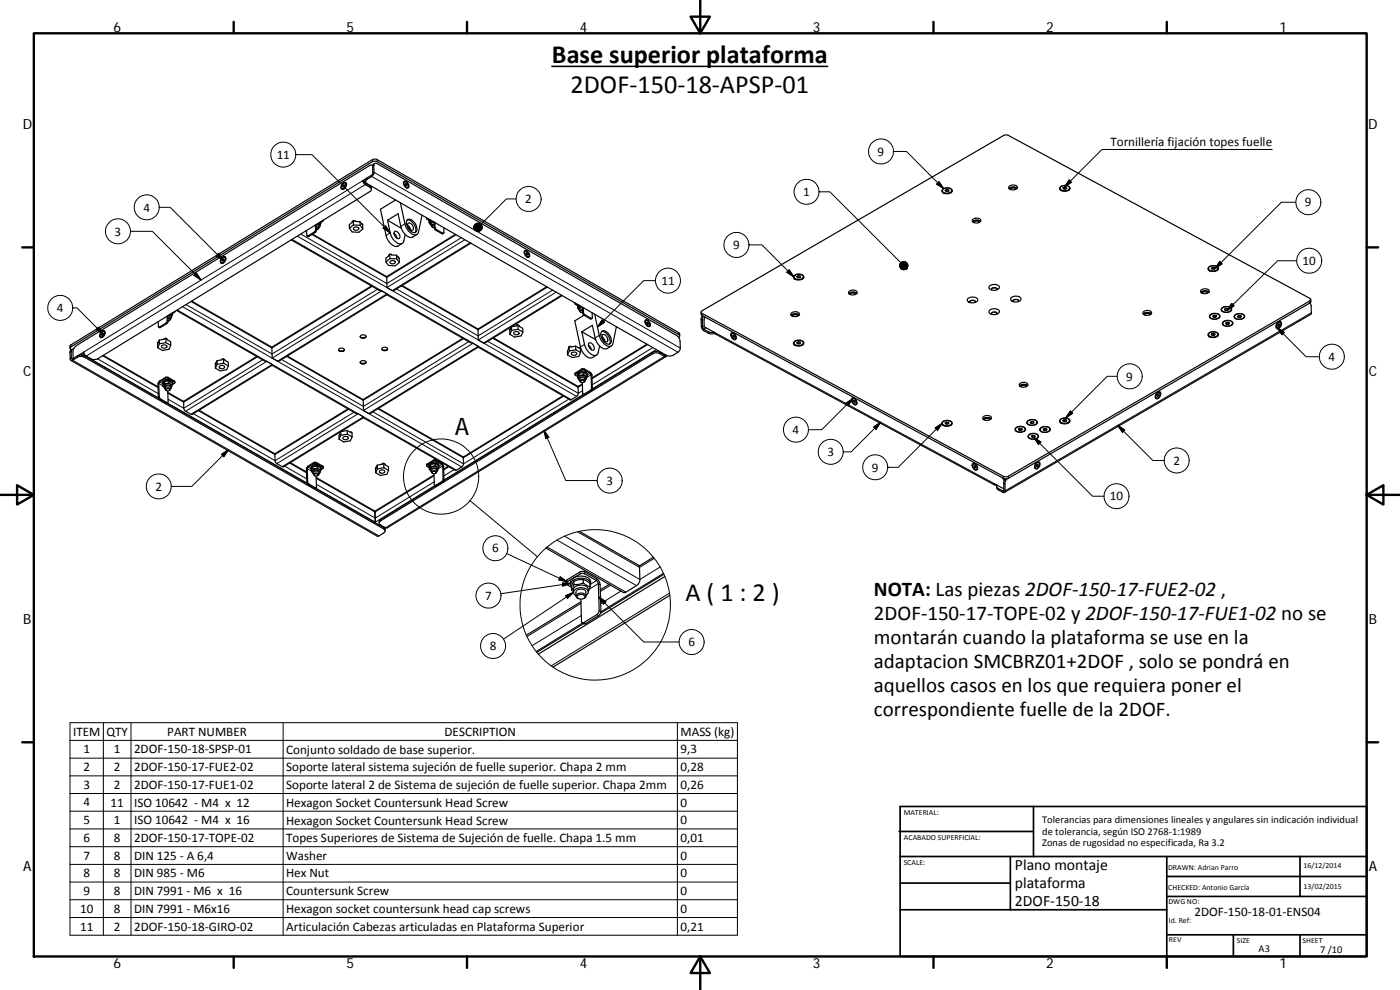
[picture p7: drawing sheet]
<svg xmlns="http://www.w3.org/2000/svg" width="420mm" height="297mm" viewBox="0 0 420 297" stroke-linecap="round" stroke-linejoin="round" font-family="sans-serif">
<g fill="none" stroke="#000" stroke-width=".36">
<path d="M102.8 56.6l.5 .1M102.8 55.1a.71 .71 0 0 1 1.1-.3 .71 .71 0 0 1 0 1.1 .98 .98 0 0 1-1.5 .7v-.8zM102.9 55.3a.58 .58 0 0 1 .9-.2 .58 .58 0 0 1-.1 .9 .65 .65 0 0 1-.5 .6 .65 .65 0 0 1-.7-.3zM103 55.8l.3 .1M103.2 55.5h.2v.3l-.4 .2zM103.2 55.5l.2 .1M103.3 55.9v.1M103.4 55.7l-.1 .2M103.7 55l.3 .4M108.9 54.2l.6 1.1 1.5 .9a.68 .68 0 0 1 .5 .6 .68 .68 0 0 1-.5 .7l-81.6 50.1a2.21 2.21 0 0 1-2.1 0l-1.6-.9-.6-1.1-1.7 1.1M108.9 54.2l.3 .2M109.2 54.4l.4 .6 1.7 1.1 .2 .7"/>
<path d="M109.7 54.1v.4M109.7 54.1l-.5 .3M110 53.5l-1.1 .7M111.3 55.7l-.2 .2M111.7 49.6l.2 .1-.5-.2-.5 .2-88 54a2.33 2.33 0 0 0-1 1.9l.1 2M112.4 49l-.5 .7-.2 2.6-1.6 1.1-.4 .7M112.4 49l.8 .1 89.8 51.5a2.52 2.52 0 0 1 1.1 1.8l-.1 2.7-.5 .6-1.4 .9a2.38 2.38 0 0 1-2.2 0l-89.8-51.5a.69 .69 0 0 1-.4-.6 .69 .69 0 0 1 .4-.7l1.6-1 .4-.5 .1-2.8zM118.7 60l-4.5 2.8 1.7 7.8a3.7 3.7 0 0 0 3.4 3.3l1.4-.9M121.3 54.4a1.28 1.28 0 0 1 1.2 .6 1.28 1.28 0 0 1-.1 1.4 1.43 1.43 0 0 1-1.1-2zM121.3 54.7a.99 .99 0 0 1 1 .4 .99 .99 0 0 1-.1 1.2 1.2 1.2 0 0 1-.9-1.6zM121.4 54.6l-.3 .4M121.7 55.4l.1 .1"/>
<path d="M121.8 55.5v.1M121.8 55.1l-.1 .3 .2 .3 .2-.3M121.8 55.1l-.1 .1M121.8 55.1l.3 .3M122.1 55.4l-.3 .1M122.4 56.2l-.5 .1M282.8 57.2l.4 .7M282.9 56.8a1.98 1.98 0 0 1 2.9 .4 1.83 1.83 0 0 1-3.2 .1zM283.1 56.7a1.71 1.71 0 0 1 2.5 .5 1.69 1.69 0 0 1-2.8 0zM284.1 56.8l-.4 .3 .1 .3 1-.1-.2-.4M284.1 56.8v.5M284.1 56.8l.5 .1"/>
<path d="M284.1 57.3l-.1 .1M284.1 57.3l.4 .1M284.6 56.9l.1 .4M285.6 57.1l-.3 .7M302.9 55.9a1.61 1.61 0 0 1 2.4 .4 1.52 1.52 0 0 1-2.6-.1zM304.9 56.8a1.05 1.05 0 0 0-1.7 0M305.2 56.5a1.89 1.89 0 0 0-2.4 .1M318.2 56.5l.3 .7M318.3 56a1.99 1.99 0 0 1 2.9 .5 1.86 1.86 0 0 1-3.2 .1zM318.4 56a1.71 1.71 0 0 1 2.6 .5 1.7 1.7 0 0 1-2.8 0zM319.4 56.1l-.4 .3 .2 .3h.5l.4-.2-.1-.3M319.4 56.6l-.1 .1"/>
<path d="M319.4 56.1v.5M319.4 56.1l.6 .1M319.4 56.6l.5 .1M320 56.2v.4M321 56.4l-.3 .7M66.5 78.8l.5 .1M66.7 77.5a.58 .58 0 0 1 .9-.2 .58 .58 0 0 1-.1 1 .62 .62 0 0 1-.5 .5 .62 .62 0 0 1-.7-.3zM66.7 77.2a.62 .62 0 0 1 .9-.2 .62 .62 0 0 1 .1 1 1.03 1.03 0 0 1-1.5 .9 1.55 1.55 0 0 1 .5-1.7zM66.8 78l.2 .2M67 77.7l.2 .2M67 77.7h.2v.3l-.4 .3zM67 78.2v.1"/>
<path d="M67.2 78l-.2 .2M67.4 77.2l.4 .4M87.4 72l26.4 15.1 .7 .2 1.6 .9v.2M93.8 70.3l22.2 12.7M94.6 67.5v1.9l-2.3 1.4-.2-.1-.1-1.5M94.9 67.4l-.1 2.1-2.2 1.5-.4-.2M94.9 68.2a.39 .39 0 0 1 .6 .4 .39 .39 0 0 1-.5 .4M94.9 68a.47 .47 0 0 1 .7 .2 .47 .47 0 0 1-.3 .7M95.1 67.2a.62 .62 0 0 1 .8 .4 .62 .62 0 0 1-.3 .8M95.6 67l.3 .2 .1 .7M95.6 67.9v.6M95.7 66.9l.6 .2"/>
<path d="M96.2 66.6l.1 .5M96.3 67.1l-.3 .7M97 66.2l-.7 .5M104.9 68.5l.8 1.1 2 .1 1.2-1M106 66.2l-1.2 1.2 .1 1.1M106 66.2l2 .3M106 66.2l.1 1.3M106.2 68.3a.86 .86 0 0 1 1.5 .4 .86 .86 0 0 1-.9 .4 .86 .86 0 0 1-.7-.6zM108 66.5l.6 .8v-.2M108 66.5l.1 1.1M108.1 67.6l-2-.1-1.2 1M108.1 67.6l.8 1.1"/>
<path d="M108.6 67.1v.1M108.6 67.1l.2 .3 .1 1.3M115.8 78.6l.8 1.1 2 .1 1.3-1M116.3 66.1l.8 3.8a3.8 3.8 0 0 0 3.3 3.3l.7-.7 .5-2.2M116.3 66.1l3.2-2 .8 3.8a3.7 3.7 0 0 0 3.4 3.3l1.4-.9M116.3 66.1l4.1 2.4M117 76.3v1.3M117 76.3l-1.2 1.2v1.1M117 76.3l2 .3M117.1 78.5a.85 .85 0 0 1 .9-.4 .85 .85 0 0 1 .6 .7 .85 .85 0 0 1-.9 .4 .85 .85 0 0 1-.6-.7zM118.3 70l.5 .5 .3 1M118.4 69.5a1.39 1.39 0 0 1 1.4 2 1.51 1.51 0 0 1-1.4-2z"/>
<path d="M119 76.6v1.1M119 76.6l.8 .8 .1 1.4M119 77.7l.9 1.1M119 77.7l-2-.1-1.2 1M120.2 60.8l1.3 6.4a3.9 3.9 0 0 0 3.4 3.3l.7-.7 1.1-5.2M122.2 66a2.84 2.84 0 0 1 2.4 3.8M122.3 66a2.36 2.36 0 0 1 2.8 2.2 1.08 1.08 0 0 1-.4 1.5 1.08 1.08 0 0 1-1.5-.4 2.66 2.66 0 0 1-.9-3.3zM122.3 67.6l.5 .5 .4 .9M122.5 67a1.41 1.41 0 0 1 1.3 2.1 1.49 1.49 0 0 1-1.3-2.1zM123.1 68.5l-.3 .1M128 65.3v.3M128.1 65.4l-.1 .3 .7 .4v-.4"/>
<path d="M128.7 65.8l.1 .6M128.8 66.9l.3 .2M129 65.9l-.2 1M129.2 66h.1M129.2 66l-.4 .9M129.5 67.2v.6M129.6 66.2l-.4 .3-.1 .7M130.1 66.5a.7 .7 0 0 0-.8 .3 .7 .7 0 0 0 0 .8l.2 .1M130.3 67.3a.48 .48 0 0 0-.7 .2 .48 .48 0 0 0 .3 .7M130.3 66.6v2l.3 .3 2.1 1.3 .4-.2M130.3 67.5l-.4 .1a.35 .35 0 0 0-.2 .4 .35 .35 0 0 0 .4 .2h.2M130.5 66.8l.2 1.8 2.3 1.4 .2-.2v-1.5"/>
<path d="M136.7 70.3l-20.7 12.7M141.3 73l-23 14.1-.6 .1-1.6-.9-.1-3.3M157.5 75.2a1.32 1.32 0 0 1 1.2 .6 1.32 1.32 0 0 1 0 1.4 1.48 1.48 0 0 1-1.2-2zM157.5 75.5a.98 .98 0 0 1 1 .4 .98 .98 0 0 1 0 1.1 1.21 1.21 0 0 1-1-1.5zM157.6 75.4l-.3 .4M157.9 76.2h.1M158 76.2v.2M158.3 76.1l-.5-.1 .4 .5 .2-.1M158.3 76.1l.1 .3M158.3 76.1l-.3 .1M158.4 76.4l-.2 .1M158.6 77l-.5 .1"/>
<path d="M291.9 65.9a1.59 1.59 0 0 1 2.5 .3 1.51 1.51 0 0 1-2.6 0zM293.9 66.7a1.03 1.03 0 0 0-1.6 .1M294.2 66.5a1.78 1.78 0 0 0-2.3 0M30.3 99.6a.7 .7 0 0 1 1.1-.3 .7 .7 0 0 1 0 1.1 .83 .83 0 0 1-.6 .8 .83 .83 0 0 1-.9-.2v-.5zM30.5 99.8a.57 .57 0 0 1 .9-.2 .57 .57 0 0 1-.1 .9 .62 .62 0 0 1-.5 .6 .62 .62 0 0 1-.7-.3zM30.8 100l.2 .1M31.2 99.5l.3 .4M50.1 94.9l-.1 1.8-2.2 1.5-.3-.2v-1.5M50.4 94.7l-.1 2.2-2.2 1.4-.5-.1M50.4 95.6a.39 .39 0 0 1 .6 .3 .39 .39 0 0 1-.6 .4M50.4 95.4a.45 .45 0 0 1 .7 .2 .45 .45 0 0 1-.3 .6M50.6 94.6a.61 .61 0 0 1 .8 .3 .61 .61 0 0 1-.3 .8"/>
<path d="M51 94.3l.4 .4 .1 .5M51.1 95.2v.6M51.2 94.2l.5 .2M51.7 93.9v.1M51.7 94.4l-.2 .7M51.7 94v.4M52.5 93.5l-.7 .5v-.1l-.1 .4M52.5 93.5h.1M53 93.1l26.3 15.1 2.4 1.1v.3M57.5 90.3l24.1 13.9M111.5 85.8l-29.9 18.4M116.1 88.4l25.2 14.5 .7 .1 1.5 .9v.3"/>
<path d="M116.1 88.4l-32.1 19.8-.7 .2-1.6-1-.1-3.2M120.7 85.7l22.8 13M153.1 98.7l-.1 1.6M153.1 98.7l.1 .1M153.5 98v1.1M153.5 98l-.4 .9v-.2M153.5 99.1l2-.3 1.4 .8M153.5 99.1l-.5 1.2M154.3 99.7a.78 .78 0 0 1 .9-.3 .78 .78 0 0 1 .5 .8 .78 .78 0 0 1-.9 .3 .78 .78 0 0 1-.5-.8zM155.4 97.5l.1 1.3M155.4 97.5l1.5 1v1.1M155.4 97.5l-.5 .1v.2l-1.4 .2"/>
<path d="M156.9 99.6l-.5 1.2-2 .3-1.4-.8M164.1 86l-20.6 12.7M168.7 88.7l-23 14.1-.6 .1-1.6-.9v-3.3M172.5 90.9v.2M172.6 90.9v.3l.6 .4v-.4M173.3 91.3v.6M173.3 92.4l.3 .3M173.5 91.4l-.2 1M173.7 91.6h.1M173.7 91.6l-.4 .8M174 92.8v.5M174.1 91.8l-.5 .4v.6"/>
<path d="M174.6 99.5l3.2-1.9 .8 3.8a3.8 3.8 0 0 0 3.4 3.3l1.5-.9M174.6 99.5l.8 3.9a3.8 3.8 0 0 0 3.4 3.2l.7-.6 .4-2.2M174.6 99.5l4.2 2.4M174.6 92.1a.65 .65 0 0 0-.8 .3 .65 .65 0 0 0 .2 .8M174.8 92.2v1.8l.3 .5 2.2 1.2 .4-.2M174.8 93.1a.41 .41 0 0 0-.6 .4 .41 .41 0 0 0 .6 .3M174.8 92.9a.49 .49 0 0 0-.6 .1 .49 .49 0 0 0 .1 .7h.1M175.1 92.3l.2 1.9 2.2 1.3 .3-.1-.1-1.5M175.2 94.6l-2.7 1.7 1.7 7.8a3.8 3.8 0 0 0 3.4 3.3l1.4-.9M178.5 94.3l1.3 6.3a3.7 3.7 0 0 0 3.4 3.3l.6-.4 .2-.5 1-5M180.6 99.5a2.87 2.87 0 0 1 2.3 3.8M180.6 99.4a2.03 2.03 0 0 1 2.6 1.6 1.33 1.33 0 0 1-.7 2.3 3 3 0 0 1-1.9-3.9z"/>
<path d="M193.7 96.3a.92 .92 0 0 1 1.1 .4 .92 .92 0 0 1-.1 1.1 1.24 1.24 0 0 1-1-1.5zM193.7 96a1.31 1.31 0 0 1 1.2 2 1.43 1.43 0 0 1-1.2-2zM193.8 96.2l-.3 .4M194.1 96.9l.2 .2M194.3 97.1v.1M194.3 96.7l.3 .3M194.3 96.7h-.2v.3l.2 .3h.3v-.3M194.3 96.7l-.2 .1M194.6 97l-.3 .1M194.8 97.8l-.5 .1M210.6 93.3l90.6-52.7 .8-.1 91.4 49.3-.3 .5-90.7 52.7-.4 .1-.8-.2-90.5-48.9-.3-.3zM210.8 94.7l-.4 1.2 .1 2.3 .3 .6 2 1.3 .8 .1 1-.2"/>
<path d="M211.1 94.9l-.3 1.2 .2 2.5 2.1 1.1h1.2M211.6 95.3l.2-.1-.5 .6v2.3l3.3 1.7 .2 .4 83.7 45.3M219.5 99.9a1.28 1.28 0 0 1 1.2 .6 1.28 1.28 0 0 1 0 1.4 1.41 1.41 0 0 1-1.2-2zM220.2 100l-.5 .1M237.5 94a1.6 1.6 0 0 1 2.5 .3 1.56 1.56 0 0 1-2.7 0zM238.3 83.1l.3 .7M238.4 82.7a2.01 2.01 0 0 1 2.9 .4 1.87 1.87 0 0 1-3.2 .1zM238.5 82.7a1.71 1.71 0 0 1 2.6 .4 1.71 1.71 0 0 1-2.8 0zM239.5 94.8a1 1 0 0 0-1.7 .1M239.5 82.7l-.4 .3 .2 .3 .5 .1 .5-.3-.2-.3M239.5 83.2l-.1 .1M239.5 82.7v.5"/>
<path d="M239.5 82.7l.6 .1M239.5 83.2l.5 .1M239.8 94.5a1.9 1.9 0 0 0-2.4 .1M240.1 82.8v.4M241.1 83l-.3 .7M254.8 87.4a1.45 1.45 0 0 1 2.4 .5 1.6 1.6 0 0 1-2.6-.1zM256.8 88.3a1 1 0 0 0-1.7 .1M257.1 88a1.9 1.9 0 0 0-2.3 .1M290.5 89.5a2.01 2.01 0 0 1 2.9 .5 1.87 1.87 0 0 1-3.1 0zM292.7 90.7a.84 .84 0 0 0-.8-.6 .84 .84 0 0 0-.8 .7M292.8 90.6a1.09 1.09 0 0 0-1.8 0M297 93a1.99 1.99 0 0 1 2.9 .5 1.86 1.86 0 0 1-3.1 0z"/>
<path d="M297 85.7a2.01 2.01 0 0 1 2.9 .5 1.82 1.82 0 0 1-3.1 .1zM299.2 86.9a.84 .84 0 0 0-.9-.6 .84 .84 0 0 0-.8 .7M299.2 94.2a.85 .85 0 0 0-.8-.6 .85 .85 0 0 0-.9 .7M299.3 86.8a1.08 1.08 0 0 0-1.8 0M299.3 94.1a1.06 1.06 0 0 0-1.8 0M303.4 89.4a1.97 1.97 0 0 1 3 .3 1.86 1.86 0 0 1-3.1 .1zM305.7 90.5a.88 .88 0 0 0-.8-.7 .88 .88 0 0 0-.9 .5l.1 .2M305.7 90.3a1.02 1.02 0 0 0-1.7 .1M343.1 93.6a1.59 1.59 0 0 1 2.5 .3 1.54 1.54 0 0 1-2.6 0zM345.2 94.4a1 1 0 0 0-1.7 .1M345.5 94.1a1.9 1.9 0 0 0-2.4 .1M360.5 87.1a1.63 1.63 0 0 1 2.4 .3 1.52 1.52 0 0 1-2.6 0z"/>
<path d="M362.4 87.9a1.03 1.03 0 0 0-1.6 .1M362.7 80.5l.3 .8M362.8 80.1a2.01 2.01 0 0 1 2.9 .5 1.86 1.86 0 0 1-3.2 0zM362.8 99.9a2.01 2.01 0 0 1 2.9 .5 1.87 1.87 0 0 1-3.2 .1zM362.8 87.7a1.84 1.84 0 0 0-2.3 0M362.9 80.1a1.87 1.87 0 0 1 2.6 .3 1.61 1.61 0 0 1-2.8 .2zM363 94.9l.4 .6M363.1 94.6a1.89 1.89 0 0 1 2.9 .3 1.75 1.75 0 0 1-3 0zM363.2 94.4a1.99 1.99 0 0 1 2.9 .5 1.86 1.86 0 0 1-3.1 0zM363.9 80.2l-.4 .2 .2 .4h.6l.4-.2-.2-.3M363.9 80.6l-.1 .2M363.9 80.2v.4"/>
<path d="M363.9 80.2l.6 .1M363.9 80.6l.5 .2M364.4 94.6l-.1 .6M364.4 94.6l.5 .1M364.4 94.6l-.4 .2 .1 .3 .6 .1 .4-.2-.2-.3M364.4 95.1l.4 .1M364.5 80.3v.4M364.9 94.7l.1 .4M365.5 80.5l-.3 .7M366 94.9l-.3 .6M366.6 92.9l.4 .6M366.8 92.4a1.97 1.97 0 0 1 2.8 .4 1.86 1.86 0 0 1-3.1 .1z"/>
<path d="M366.8 92.4a1.86 1.86 0 0 1 2.8 .4 1.73 1.73 0 0 1-3 .1zM366.9 97.1l.4 .6M366.9 97v.1M367.1 96.5a1.99 1.99 0 0 1 2.9 .5 1.84 1.84 0 0 1-3.2 0zM367.2 96.6a1.88 1.88 0 0 1 2.7 .4 1.75 1.75 0 0 1-3 0zM367.9 92.5l-.4 .3 .2 .3h.6M367.9 92.5l-.1 .6M367.9 92.5l.6 .1M368.3 96.7l-.4 .2 .1 .4h.6l.4-.2-.2-.3M368.3 96.7l-.1 .6M368.3 96.7l.5 .1M368.3 97.2l.4 .1"/>
<path d="M368.5 92.6l.1 .3-.4 .3M368.5 92.6v.4M368.8 96.8l.1 .4M369.6 92.8l-.4 .6M369.9 96.9l-.3 .7M370.4 95l.4 .6M370.7 94.5a1.99 1.99 0 0 1 2.8 .4 1.87 1.87 0 0 1-3.1 .1zM370.7 94.5a1.9 1.9 0 0 1 2.8 .4 1.78 1.78 0 0 1-3.1 .1zM371.8 94.6l-.4 .3 .1 .3 .6 .1 .4-.3-.1-.3M371.8 94.6l-.1 .6M371.8 94.6l.6 .1M371.8 95.2h.4"/>
<path d="M372.4 94.7v.4M373.5 94.9l-.4 .6M383 97.9l.3 .4M383.5 97.7l.2 .1M383.6 96.7a.63 .63 0 0 1 .9-.1 .63 .63 0 0 1 0 .9 .89 .89 0 0 1-.5 .9 .89 .89 0 0 1-1-.2v-.7zM383.6 96.8a.58 .58 0 0 1 .8 .1 .58 .58 0 0 1-.2 .9 .61 .61 0 0 1-.5 .5 .61 .61 0 0 1-.6-.3l.1-.7zM383.6 96.6l.6 .1M383.7 97.4l-.2 .2M383.7 97.3v.1M383.7 97.4l.3 .1M384 97.5l-.3 .3M384 97.5v-.3h-.3l-.2 .6h.2"/>
<path d="M393.1 91.1l-.1-.1 .4 .2 .1 .6v2.2l-.1 .3-92 53.4M393.4 89.9v.7l-.3 .3-90.5 52.6-.6 .2-.8-.1-90.5-48.9-.3-.3v-.7M21.6 104.8l-.6 .7 .1 2.5 .5 .1 1.6-.9a2.29 2.29 0 0 1 2.1 0l89.8 51.5a.68 .68 0 0 1 .5 .6 .68 .68 0 0 1-.5 .6l-1.4 .9-.5 .1-91.9-52.8M22 104.8h-.4l-.2 .5 .1 2.4 1.7-.9a2.47 2.47 0 0 1 2.1-.1l22.3 12.8M25.2 106l-.8 .5M26.8 107.4h-.4M30.3 101.1h.5M30.5 100.2l.3 .2M30.5 100.2l.3-.2h.2v.3M30.5 100.2v.4l.5-.3M30.8 100.4v.1M31 106.6l16.4 9.5"/>
<path d="M31 100.2l-.2 .2M47.4 102.7l.1 .1M47.4 102.7l-.1 1.6M47.8 102l.1 1.1M47.8 102l-.4 .9v-.2M47.9 103.1l-.6 1.2M47.9 103.1l1.9-.3 1.4 .8M48.5 103.8a.79 .79 0 0 1 .9-.4 .79 .79 0 0 1 .6 .8 .79 .79 0 0 1-.9 .3 .79 .79 0 0 1-.6-.7zM48.9 115.9l.3 .3M49.3 114.6l-.4 1.3M49.3 115.1l-.4 .8M49.3 114.6v.5"/>
<path d="M49.6 116.2v.6M49.8 101.5l-2 .5M49.8 101.5l1.4 1v1.1M49.8 101.5v1.3M49.8 116.8a.52 .52 0 0 1 .7-.3 .52 .52 0 0 1 .3 .7 .58 .58 0 0 1-.6 .1 .58 .58 0 0 1-.4-.5zM50.3 117.7l4.8 2.8M50.7 114.3l-1.4 .3M50.7 114.9v-.6l.5 .3 .5 .3v.5M50.7 114.9l-1.4 .2M50.7 114.9l1 .5M50.8 117.2a.5 .5 0 0 0 .2-.7 .5 .5 0 0 0-.7-.1 .44 .44 0 0 0-.6 .3 .44 .44 0 0 0 .3 .5M51.1 116.2v.6"/>
<path d="M51.1 116.7a.6 .6 0 0 0 .3-.7 .6 .6 0 0 0-.7-.4 .85 .85 0 0 0-1 0 .85 .85 0 0 0-.2 1l.1 .1M51.2 103.6l-.5 1.2-1.9 .4-1.5-.9M51.5 116.2a1.1 1.1 0 0 0-1.2-1 1.1 1.1 0 0 0-1 1.1M51.7 115.4l.7-.4v-.3l-2.1-1.3-.6 .1-2 1.3 .1 4.4 .2 .4 2.2 1.2 .3-.2-.2-3.3M51.7 115.3a1.02 1.02 0 0 0-.3-1 1.02 1.02 0 0 0-1.1-.1 1.03 1.03 0 0 0-1.1 .2 1.03 1.03 0 0 0-.3 1M51.7 115.4l-.2 .7M51.8 115a1.57 1.57 0 0 0-2.6-.9l-.4 .5v.5M52.5 114.8l-.1-.4-2.4-1.3-2.1 1.2-.4 .6 .1 4.6 2.2 1.5 .5-.2M64.8 108.9v.1M64.8 108.9l-.1 1.6M65.1 108.2l.1 1.1M65.1 108.2l-.3 .9v-.2"/>
<path d="M65.2 109.3l-.5 1.2 1.4 .8 1.9-.4 .6-1.1M65.9 109.9a.78 .78 0 0 1 .9-.3 .78 .78 0 0 1 .5 .8 .78 .78 0 0 1-.9 .3 .78 .78 0 0 1-.5-.8zM67.1 107.7v1.3M67.1 107.7l-2 .5M67.1 107.7l1.4 1 .1 1.1M67.1 109l1.5 .8M67.1 109l-1.9 .3M77.1 107l-21.9 13.3-.1 2.2 .3 .7 2.3 1.2 24-14.8M81.7 109.6l25 14.4 .8 .1 1.6 1v.2M86.2 106.8l22.8 13.1M101.7 104.7a.83 .83 0 0 1 1-.3 .83 .83 0 0 1 .5 .8 .83 .83 0 0 1-.9 .3 .83 .83 0 0 1-.6-.8zM103.2 105.2h-1.5"/>
<path d="M103.3 104.9a1.01 1.01 0 0 1-1.7 .1M108.2 100.7a.82 .82 0 0 1 1-.3 .82 .82 0 0 1 .5 .8 .96 .96 0 0 1-1.6-.3zM108.2 108.5a.94 .94 0 0 1 1.6 .3 .95 .95 0 0 1-.9 .4 .95 .95 0 0 1-.8-.6zM109.7 101.2h-1.5M109.7 108.9h-1.5M109.8 100.9a1.02 1.02 0 0 1-1.7 .1M109.8 108.6a1.03 1.03 0 0 1-1.7 .1M114.7 104.4a.95 .95 0 0 1 1.6 .4 .96 .96 0 0 1-.9 .4 .96 .96 0 0 1-.8-.6zM116.2 104.9h-1.5M116.3 104.6a1.01 1.01 0 0 1-1.7 .1M138.9 101.5l-29.9 18.4M143.5 104.2l-32.2 19.8-.7 .1-1.5-.9-.1-3.3"/>
<path d="M148.1 101.4l25.2 14.5 .1 2.6-2.2 1.5-27.7-15.8M168.9 118.7l-29.9 18.5M170.8 104v1.3M170.8 104l-.5 1.4v1.1M170.8 105.3l-.5 1.2M171.6 105.9a.9 .9 0 0 1 1.5 .3 .91 .91 0 0 1-.9 .4 .91 .91 0 0 1-.7-.6zM172.6 112.4l.1-.5 1.9-1.2 .5-.1 2 1.1 .5 .7 .1 4.5-2.3 1.6-.4-.2M172.8 103.9v1M172.8 103.9l1.4 .6v1.3M172.8 103.9l-1.5 .2v-.2l-.5 .1M172.8 104.9l-2 .4M172.8 104.9l1.4 .9-.5 1.1-1.9 .4-1.5-.8"/>
<path d="M173.3 112.9l.1 .5M173.3 113l-.6-.4-.1-.3 2.2-1.4h.4l2.1 1.3 .2 4.4-.3 .5-2.1 1.2-.2-.2-.1-3.3M173.4 113.4l.2 .3M173.7 112.1l-.4 .8M173.7 112.1v.5M173.7 112.6l-.3 .8M174 113.8v.5M174.3 114.3a.53 .53 0 0 1 .6-.3 .53 .53 0 0 1 .3 .7 .57 .57 0 0 1-.6 .1 .57 .57 0 0 1-.3-.5zM174.8 115.2l-1.4 .8M175.1 112.3l1 .6M175.1 111.8l-1.4 .3M175.1 112.3v-.5l.5 .2 .5 .4v.5"/>
<path d="M175.1 112.3l-1.4 .3M175.2 114.7a.44 .44 0 0 0 .3-.6 .44 .44 0 0 0-.6-.2 .51 .51 0 0 0-.7 .1 .51 .51 0 0 0 .1 .7h.1M175.2 118.4l-42 25.9M175.5 113.7v.6M175.5 114.2a.59 .59 0 0 0 .3-.7 .59 .59 0 0 0-.7-.4 .85 .85 0 0 0-1 .1 .85 .85 0 0 0-.2 1h.1M175.9 113.7a1.1 1.1 0 0 0-1.2-1 1.1 1.1 0 0 0-1 1.1M176.1 112.9l-.2 .7M176.1 112.8a1.27 1.27 0 0 0-.6-1.2 1.27 1.27 0 0 0-1.4 .1 .82 .82 0 0 0-.8 1.2M176.2 112.5a1.56 1.56 0 0 0-2.6-.9l-.4 .5v.5M176.6 103.5l.7 .7 .2 .7M176.8 102.9a1.36 1.36 0 0 1 1.3 .7 1.36 1.36 0 0 1-.1 1.5 1.59 1.59 0 0 1-1.2-2.2zM180.7 101l.6 .7 .2 .7"/>
<path d="M180.9 100.4a1.42 1.42 0 0 1 1.2 2.2 1.54 1.54 0 0 1-1.2-2.2zM181.4 102l-.2 .1M194.2 103.3l-16.5 10.1M198.8 105.9l-.2 .1M199.7 106.5h-.3l-1.4-.8a2.25 2.25 0 0 0-2.1 0l-18.2 11.2M199.9 107l-83.7 51.4h-.5M200.1 106.7l-.1 .2-.5 .1-1.5-.9a2.18 2.18 0 0 0-2.1 .1l-81.7 50.1a.69 .69 0 0 0-.4 .6 .69 .69 0 0 0 .4 .6l1.5 .9M203.7 101.3a.47 .47 0 0 0 .3-.5 .47 .47 0 0 0-.3-.4l-90.5-51.9-.8-.2-.6 .2-90.5 55.6a.46 .46 0 0 0-.3 .4 .46 .46 0 0 0 .4 .4M204 100.8v-.7l-.3-.3-90.5-51.9-.8-.2-.6 .2-90.6 55.6-.2 1M219.6 100.1a.98 .98 0 0 1 1.1 .5 .98 .98 0 0 1-.2 1.1 1.18 1.18 0 0 1-.9-1.6zM220 100.9l.2 .3M220 100.9v-.3h.2l.2 .2v.3l-.2 .1"/>
<path d="M220.2 100.7l.2 .2M220.2 100.7l-.2 .2M220.2 100.6v.1M220.4 101l-.2 .2M220.9 101.3l-.2 .4M238.2 102.7a1.96 1.96 0 0 1 3.1 .2 1.83 1.83 0 0 1-3.2 .1zM238.3 102.9l.3 .7M238.5 102.5a1.73 1.73 0 0 1 2.6 .4 1.72 1.72 0 0 1-2.8 0zM239.5 102.6l-.4 .2 .2 .3 .5 .1 .4-.3-.1-.3M239.5 102.6v.4M239.5 103l-.1 .1M239.5 102.6h.6"/>
<path d="M239.5 103l.5 .1M240.1 102.6v.4M241.1 102.8l-.3 .7M255.7 119.5a1.26 1.26 0 0 1 1.2 .6 1.26 1.26 0 0 1 0 1.4 1.38 1.38 0 0 1-1.2-2zM255.9 119.7a.98 .98 0 0 1 1 .5 .98 .98 0 0 1-.1 1.1 1.18 1.18 0 0 1-.9-1.6zM256.4 119.5l-.5 .1M306 115.1a1.65 1.65 0 0 1 2.5 .4 1.52 1.52 0 0 1-2.6-.1zM308 116a1.03 1.03 0 0 0-1.6 .1M308.4 115.7a1.87 1.87 0 0 0-2.4 .1M346.7 118.9l.4 .5M347.3 118.6l-.1 .1M347.3 118.6l.3 .2"/>
<path d="M347.3 117.8a.63 .63 0 0 1 .9-.2 .63 .63 0 0 1 .1 1 1 1 0 0 1-1.5 .8 1.57 1.57 0 0 1 .5-1.6zM347.4 117.7l.5 .1M347.4 117.8a.62 .62 0 0 1 .8 .3 .62 .62 0 0 1-.3 .8 .62 .62 0 0 1-.9 .5 .62 .62 0 0 1 0-1.1zM347.8 118.5l-.3-.2-.2 .3M347.8 118.5l-.1-.3-.3 .1-.1 .6 .3-.1M347.8 118.5l-.2 .3M362.7 100.4l.3 .7M362.7 100.1a1.75 1.75 0 0 1 2.8 .2 1.69 1.69 0 0 1-2.8 .1zM363.7 100.1v.4M364.3 100l.4 .2-.2 .4h-.6l-.4-.2 .2-.3M364.3 100l-.6 .1M364.3 100v.5"/>
<path d="M364.3 100.5l.1 .1M364.3 100.5l-.5 .1M365.5 100.3l-.3 .7M50.1 121l42.1 24.1M59.7 123.1l22.8 13.1M87.1 138.8l4.9 2.8M95.2 139.9l-1.4 .2M102.1 129.6l-.4 1.1 .1 1.1M102.2 129.5l.1 1.1M103 131.2a.77 .77 0 0 1 .9-.3 .77 .77 0 0 1 .5 .8 .9 .9 0 0 1-1.5-.4zM104.2 129.2l.1 1.1M104.2 129.2l1.4 .6 .1 1.3"/>
<path d="M104.2 129.2l-1.4 .2-.1-.2M104.3 130.3l-2 .3-.5 1.2M104.3 130.3l1.4 .8M104.4 122.7l-21.8 13.4-.1 .3 .2 2.3 2.4 1.4 24-14.8M105.7 131.1l-.6 1.1-1.9 .4-1.4-.8M113.2 139.6l.1 1.1M113.2 139.6l-.4 .9v-.3M113.6 122.5l25.3 14.5 .2 2.2-.2 .5-1.9 1.4h-.4l-27.5-15.8M115.2 139l-.5 .1v.2l-1.5 .3M115.2 139l1.4 1.1v1M115.2 139v1.3M128 139.7l.2-.5 2.2-1.3 2.2 1.1 .5 .6 .1 4.7-2.5 1.5"/>
<path d="M129.2 139.4l-.4 .9M129.2 139.4v.5M129.2 139.9l-.3 .9M130.6 139.7l1 .6M130.6 139.2l-1.4 .2M130.6 139.7l-1.4 .2M130.6 139.7v-.5l.5 .2 .5 .4v.5M131.7 139.8a1.55 1.55 0 0 0-2.6-.8l-.4 .4v.5M134.5 139.9l-1.3 .8M256.2 120.5l.2 .2M256.2 120.5v-.3l.2-.1 .2 .3v.3h-.2M256.4 120.3l.2 .2"/>
<path d="M256.4 120.3l-.2 .2M256.5 120.2l-.1 .1M256.6 120.6l-.2 .1M257.2 120.8l-.3 .5M282.8 127l.3 .7M282.9 126.6a1.93 1.93 0 0 1 2.9 .4 1.82 1.82 0 0 1-3.2 .1zM282.9 126.7a1.67 1.67 0 0 1 2.7 .3 1.69 1.69 0 0 1-2.8 0zM284.1 126.6l-.5 .3 .2 .3 .5 .1 .4-.3-.1-.3M284.1 127.1l-.2 .1M284.1 126.6v.5M284.1 126.6l.5 .1M284.1 127.1l.4 .1"/>
<path d="M284.6 126.7v.4M285.6 126.9l-.3 .7M291.9 139.1a1.27 1.27 0 0 1 1.3 .6 1.27 1.27 0 0 1-.1 1.4 1.41 1.41 0 0 1-1.2-2zM292.1 139.3a.98 .98 0 0 1 1 .4 .98 .98 0 0 1-.1 1.2 1.18 1.18 0 0 1-.9-1.6zM292.7 139.1l-.5 .1M292.7 139.9l.1 .2M292.7 139.9l-.3 .2M292.7 139.8v.1M295.2 125a1.53 1.53 0 0 1 2.3 .4 1.5 1.5 0 0 1-2.6 0zM297.1 125.9a1.03 1.03 0 0 0-1.7 .1M297.4 125.7a1.8 1.8 0 0 0-2.3 .1M304.7 128.8l.4 .7"/>
<path d="M304.8 128.5a1.87 1.87 0 0 1 2.9 .3 1.75 1.75 0 0 1-3 0zM304.9 128.3a1.99 1.99 0 0 1 2.9 .5 1.86 1.86 0 0 1-3.2 0zM306.1 128.5l-.4 .2 .1 .4 1-.2-.2-.3M306.1 128.5l-.1 .6M306.1 128.5l.5 .1M306.1 129l.3 .1M306.6 128.6v.3M307.7 128.8l-.3 .6M308.3 126.8l.3 .6M308.3 126.5a1.85 1.85 0 0 1 2.9 .2 1.73 1.73 0 0 1-2.9 .1zM308.4 126.3a1.99 1.99 0 0 1 2.9 .4 1.86 1.86 0 0 1-3.1 .1zM308.6 131l.4 .6"/>
<path d="M308.6 130.6a1.99 1.99 0 0 1 3.1 .3 1.83 1.83 0 0 1-3.2 0zM308.7 130.6a1.88 1.88 0 0 1 2.9 .3 1.77 1.77 0 0 1-3 0zM309.6 126.4l-.4 .3 .1 .3 .6 .1 .4-.3-.1-.3M309.6 126.4l-.1 .6M309.6 126.4l.6 .1M309.6 127h.4M310 130.6l-.4 .2 .1 .3 .5 .1 .5-.2-.2-.3M310 130.6l-.1 .6M310 130.6l.5 .1M310 131.1l.3 .1M310.2 126.5v.4M310.5 140l.3 .5"/>
<path d="M310.5 130.7v.4M311 139.1a.55 .55 0 0 1 .8-.3 .55 .55 0 0 1 .1 .9 .67 .67 0 0 1-.5 .7 .67 .67 0 0 1-.8-.3zM311.1 139.8l.2 .1M311.1 138.8a.64 .64 0 0 1 .9-.1 .64 .64 0 0 1 .1 .9 .9 .9 0 0 1-.6 .9 .9 .9 0 0 1-1-.2l.1-.9zM311.1 138.7l.6 .1M311.2 139.4v.1M311.2 139.5l.3 .1M311.2 139.5l-.1 .2M311.2 126.7l-.3 .6M311.5 139.6v-.3h-.2l-.2 .6h.2M311.5 139.6l-.2 .3M311.6 130.9l-.4 .6"/>
<path d="M312.1 128.9l.4 .6M312.2 128.6a1.86 1.86 0 0 1 2.9 .2 1.77 1.77 0 0 1-3 .1zM312.3 128.4a1.99 1.99 0 0 1 2.9 .4 1.84 1.84 0 0 1-3.1 .1zM313.5 128.5l-.4 .3 .1 .3 .6 .1 .4-.3-.2-.3M313.5 128.5l-.1 .6M313.5 128.5l.5 .1M313.5 129.1h.4M314 128.6v.4M315.1 128.8l-.3 .6M318.1 126.3l.4 .7M318.2 125.8a1.96 1.96 0 0 1 2.9 .5 1.84 1.84 0 0 1-3.1 0zM318.4 125.8l.1-.1a1.61 1.61 0 0 1 2.5 .6 1.72 1.72 0 0 1-2.9 0z"/>
<path d="M319.4 125.9l-.4 .2 .1 .4h.6l.4-.2-.1-.3M319.4 125.9v.5M319.4 125.9l.6 .1M319.4 126.4l-.1 .1M319.4 126.4h.4M320 126v.4M321 126.2l-.3 .7M93.5 141.5l.3 .2M93.5 141v.5M93.8 140.1l-.3 .9M93.8 140.1l.1 .5M93.9 140.6l-.4 .9"/>
<path d="M94.1 141.8l.1 .6M94.5 142.2a.49 .49 0 0 1 .7-.1 .49 .49 0 0 1 .1 .6 .49 .49 0 0 1-.6 .2 .49 .49 0 0 1-.2-.7zM94.6 146.5l20.5 11.8M94.9 146.4l-.3 .2M94.9 143.3l17.6 10.1M95.3 140.4l-.1-.5 1.1 .6v.5M95.3 140.4l1 .6M95.3 140.4l-1.4 .2M95.3 142.7a.45 .45 0 0 0 .3-.6 .45 .45 0 0 0-.6-.2 .49 .49 0 0 0-.7 .2 .49 .49 0 0 0 .2 .7M95.6 141.8l.1 .5M95.7 142.3a.66 .66 0 0 0 .2-.9 .66 .66 0 0 0-.9-.3 .72 .72 0 0 0-1 .2 .72 .72 0 0 0 .2 1M96 141.8a1.12 1.12 0 0 0-1.1-1.1 1.12 1.12 0 0 0-1.1 1.1"/>
<path d="M96.3 141l.7-.5v-.3l-2.2-1.2h-.4l-2 1.2v4.6l.2 .4 2.2 1.2 .2-.1-.1-3.4M96.3 140.9a1.05 1.05 0 0 0-1.5-1.2 1.05 1.05 0 0 0-1.3 1.3M96.3 141l-.3 .6M96.4 140.5a1.54 1.54 0 0 0-2.6-.8l-.4 .4v.5M97 140.4l-.1-.5-2.4-1.2-2 1.1-.5 .6 .1 4.7 2.5 1.5M112.5 153.4l.1 3.4M112.8 140.2l-.1 1.7M112.8 140.2l.1 .2M113.3 140.7l-.6 1.2 1.5 .8 1.9-.4 .5-1.2M114 141.3a.8 .8 0 0 1 .9-.3 .8 .8 0 0 1 .5 .7 .8 .8 0 0 1-.9 .3 .8 .8 0 0 1-.5-.7zM114.5 157.7l-.2 .1M115.1 158.3l.4 .4 .1 .6"/>
<path d="M115.2 140.3l-1.9 .4M115.2 140.3l1.4 .8M115.3 158.2l-.2 .1M115.7 158.4l-.3 .1M128.8 140.3l-.6-.3-.1-.4 2.3-1.4 2.4 1.4 .1 4.5-2.3 1.6-.3-.3-.1-3.3M128.8 140.3l.1 .5M128.9 140.8l.2 .2M129.5 141.1v.6M129.7 141.6a.51 .51 0 0 1 .7-.2 .51 .51 0 0 1 .3 .6 .55 .55 0 0 1-.6 .1 .55 .55 0 0 1-.4-.5zM130.2 142.5l-17.7 10.9M130.4 145.7l.3 .1M130.7 142a.49 .49 0 0 0 .2-.7 .49 .49 0 0 0-.8-.1 .43 .43 0 0 0-.5 .3 .43 .43 0 0 0 .3 .5"/>
<path d="M130.7 145.8l-16.5 10.1-.4 .5v.5M131 141v.6M131 141.5a.59 .59 0 0 0 .3-.7 .59 .59 0 0 0-.7-.4 .89 .89 0 0 0-1 .1 .89 .89 0 0 0-.4 .9l.3 .2M131.3 141a1.1 1.1 0 0 0-1.1-1 1.1 1.1 0 0 0-1.1 1.1M131.6 140.1a1.26 1.26 0 0 0-.7-1.1 1.26 1.26 0 0 0-1.3 .1 .8 .8 0 0 0-.7 1.2M131.6 140.3l-.3 .6M173.9 159.4l17.7 10.2 .3 .4 .1 3.9a2.26 2.26 0 0 1-1 1.8l-3.2 2-.6 .1-23.4-13.4M292.4 140.1l.2 .2M292.4 140.1v-.4h.2l.2 .3-.2 .3M292.8 140.2l-.2 .1M293.4 140.4l-.3 .4M299 145.5h-.4l-.3-.4 3 1.6"/>
<path d="M300.9 143.4l.4 .9M301.6 143.7v.1M301.7 143.7l-.5 1.1v2.5l-1.8-.9-.3-.4 .2-.4M302.2 143.7l-.6 1.2-.1 2.8h-.5l-1.6-.9-.3-.8M169.9 175l.1-.9 4.6-2.7 .9 .2 3.5 2a2.32 2.32 0 0 1 1.1 1.8l.2 8.1-.1 .6-.5 .6-3.9 2.4-.4 .1-.7-.4M171.5 176.2l-1.5-.9-.1-.5 4.6-2.8 1 .2 3.8 2.2 .3 .7 .2 8.5-.7 .8-4.1 2.5-.4-.2-.1-.3-.2-6.6M171.5 177.1l.6 .4M172.2 174.4l-.7 1.7v1M172.2 174.4l.1 1M172.3 175.4l-.8 1.7M172.8 177.7l.1 1.2M173.4 178.7a1.39 1.39 0 0 1 2.2 .4 1.36 1.36 0 0 1-2.4-.1z"/>
<path d="M175 173.9h-1.4l-1.4 .5M175 174.9l1.3 .9 .8 .3M175 174.9v-1l1.3 .5 .8 .7v1M175 174.9l-1.3 .4-1.4 .1M175.2 179.6a.8 .8 0 0 0 .7-.9 .8 .8 0 0 0-.9-.7 1.59 1.59 0 0 0-2.1 .9l.7 .7M175.8 177.6l.1 1.2M175.9 178.6a1.12 1.12 0 0 0 .6-1.3 1.12 1.12 0 0 0-1.2-.8 2.49 2.49 0 0 0-3.2 1.3l.2 .4 .6 .5M176.6 177.6a2 2 0 0 0-2.9-2 1.69 1.69 0 0 0-1.6 2.1M177.1 175.8a1.64 1.64 0 0 0-1.7-2.2 3.3 3.3 0 0 0-4.1 1.7l.2 .7M177.1 176.1l-.5 1.3M177.3 175.2a2.32 2.32 0 0 0-2.9-2.4 2.71 2.71 0 0 0-3.1 1.9v.6M182.8 175.3l-2.6 1.7"/>
<path d="M196.1 167.2l-4.3 2.6M199.3 172.3l-19.1 11.7M199.5 173l-37.9 23.3M201 178.6l-35 21.6M174.3 180.6l-16.3 10M175.2 187.1l-14.1 8.6"/>
</g>
<g fill="none" stroke="#000" stroke-width=".3">
<path d="M88.8 46.4a3.8 3.8 0 0 1-5.6 3.2 3.8 3.8 0 0 1-.3-6.4 3.8 3.8 0 0 1 5.8 2.7l.1 .5h4.8l23.5 23.5-1.2 .7M108.9 54.2l-83.8 51.4M109.6 55.4l-83.7 51.4M109.7 54.5l-.3 .3M110.1 53.4v.4M111 55.8v.4M111.1 55.6l-.2 .1M111.5 52.6l.1 .4 91.9 52.7M111.8 47.9v.6M111.9 51.9l.4-.2 91.9 52.7M112.2 49.7l-.4 .2M113.2 47.9v.6"/>
<path d="M154.9 59.7h-2.9l-7.6 7.6M245.8 57.6a3.8 3.8 0 0 1-5.3 3.4 3.8 3.8 0 0 1-.9-6.3 3.8 3.8 0 0 1 6.1 1.9l.1 1h3.3l21.2 21.2M268.1 45.4a3.7 3.7 0 0 1-5.4 3.5 3.7 3.7 0 0 1-.5-6.4 3.7 3.7 0 0 1 5.9 2.5v.4h3.9l11.2 11.2M281.8 54.5l1.4 2.1-2.1-1.4zM320.9 54l.6 .7-2.1 1.4zM381.8 44.9h-51.1l-11.3 11.2M39.1 69.4a3.8 3.8 0 0 1-5.5 3.2 3.8 3.8 0 0 1-.3-6.4 3.8 3.8 0 0 1 5.8 2.7v.5h6.6l14.6 14.6M47.8 62.2a3.8 3.8 0 0 1-5.6 3.2 3.8 3.8 0 0 1-.3-6.4 3.8 3.8 0 0 1 5.9 2.7v.5h3.3l15.9 16M64.9 76.8l.7-.7 1.4 2.1zM87.6 71.8l83.9 48.1M89.2 70.9l83.8 48M90.3 70.2l25.8 14.9 22.4-13.8"/>
<path d="M91.7 69.3l.3 .2M92.4 70.8l.3 .1M93.6 70.4l22.5 12.8 20.8-12.8M94.3 69.6l.3 .1M94.7 69l.3 .1M94.9 67.5l.7 .4M115 68.5l.7-.7 1.4 2.1zM121.5 67.2l-1.2 .7M130.3 66.7l-.6 .2-.2 .3M130.6 68.2l-.3 .2M130.9 68.9l-.2 .1M132.9 70l-.3 .1"/>
<path d="M139.5 71.9l-23.4 14.4M141.1 72.8l-23.4 14.4M224.8 73.5a3.8 3.8 0 0 1-5.6 3.2 3.8 3.8 0 0 1-.3-6.4 3.8 3.8 0 0 1 5.8 2.7l.1 .5h3.9l9.6 9.6M366.1 78.5l.7 .7-2.1 1.4zM388.9 60.7h-4.3l-19.9 19.9M389.2 78.2h-5.7l-15.3 15M21.8 92.4a3.7 3.7 0 0 1-5.3 3.5 3.7 3.7 0 0 1-.6-6.4 3.7 3.7 0 0 1 5.9 2.4v.5h1.3l7.9 7.9M28.9 98.9l.7-.7 1.4 2.1zM47.9 98.1l.2 .2M49.8 96.9l.3 .2M50.2 96.3l.2 .2M50.4 94.8l.5 .1 .2 .3"/>
<path d="M53.2 93l83.8 48.1M54.8 92l83.8 48.1M58.2 82.6l.7-.7 1.4 2.1zM111.7 85.9l-30.1 18.5-24.3-13.9M113.3 86.8l-31.7 19.4-25.8-14.8M114.5 87.3l-32.8 20.1M116.1 88.2l-32.8 20.2M119 86.7l24.5 14.1 22.4-13.8M120.4 85.8l23.1 13.2 20.8-12.9M166.9 87.7l-23.4 14.3M168.5 88.6l-23.4 14.3M174.8 92.3l-.6 .1-.2 .4"/>
<path d="M175.1 93.8l-.3 .2M175.5 94.4l-.3 .2M177.4 95.5l-.2 .2M180.7 96l.7 .7-2.1 1.4zM196.7 84.2h-3.5l-13.9 13.9M203.7 99.8v.6M210.4 95.9l.4 .2M210.7 94v.7M211.3 97.9l-.5 .3-.3-.2M211.9 98.4l-.7 .4v.4M212.6 99.5v.5M214.6 99.8l83.7 45.3"/>
<path d="M236.8 81l1.5 2.1-2.2-1.4zM369.7 91.1l.7 .7-2.2 1.4zM383.3 98.3l8.7 8.7h4M383.3 98.3l2.1 1.4-.7 .8zM393.1 90.3v.6M393.5 93.9l-91.8 53.4-.4-.2-.3 .2v.4M21.1 107.7l.3-.2 .4 .2v.4l91.9 52.7M21.3 103.5v.6M21.4 105.5l-.4 .2M23.2 106.8v.4M25.3 106.7v.5M25.3 106.3l-.4 .3"/>
<path d="M26.8 107.4l20.7 12M29.3 107.7l18.2 10.4M30.8 106.7l16.6 9.6M47.4 115.2l.3-.1 1.2 .7M47.8 119.1l-.3 .2M47.9 114.3v.3l.9 .5M48.2 119.7l-.3 .2M49.7 113.2v.3M50.4 113.2v.3M51.1 116.2a.86 .86 0 0 0-1.5 0M52.3 114.3v.3M77.2 107.1l-22.1 13.6-4.7-2.7"/>
<path d="M78.8 108l-23.7 14.5-4.7-2.7M80.1 108.4l-24.4 15M81.7 109.3l-24.4 15M139.1 101.6l-30.1 18.5-23-13.2M140.7 102.5l-31.6 19.4-24.6-14M142 103l-32.9 20.2M143.5 103.9l-32.9 20.2M146.4 102.4l27.2 15.6 1.2-.8M147.9 101.5l25.6 14.7 1.3-.8M169.2 118.9l-30.1 18.5-25.7-14.7M170.7 119.8l-31.6 19.4-27.2-15.6M172.7 111.9v.3"/>
<path d="M174.6 110.7v.3M175 118.4l-41.7 25.6M175.2 118.3l.3 .1M175.3 110.7l.1 .3M175.4 103.4l-1.2 .7M175.5 113.7a.85 .85 0 0 0-1.5 .1M177.1 111.7v.3l-.9 .5M177.2 117.1l.2 .1M177.5 116.5l.3 .1M177.7 112.6l-.3-.2-1.4 .9M179.8 100.6l-1.2 .8M194.3 103.4l-16.6 10.2"/>
<path d="M195.9 105.7v.5M195.9 104.3l-18.2 11.1M197 104.9l-19.2 11.7M198 105.7v.4M198.5 105.8l-.1 .1M199.4 106.9l-83.7 51.5M199.6 106.4l-.2 .1M255.9 119.6l-9.3 9.3h-4a3.7 3.7 0 0 0-5.4-3.4 3.7 3.7 0 0 0-.5 6.3 3.7 3.7 0 0 0 5.9-2.4v-.5M335.3 112.9h-3l-12.5 12.5M50.1 120.8l-.3 .2M50.3 120.9l41.8 24M66.5 136.3l2.1-1.4-1.4 2.1z"/>
<path d="M68.6 134.9l-11 11h-6.2a3.7 3.7 0 0 0-5.4-3.4 3.7 3.7 0 0 0-.6 6.4 3.7 3.7 0 0 0 6-2.5v-.5M85.4 139.8l6.6 3.9M86.9 138.9l5.1 3M92.5 139.8v.3l.9 .6M94.2 138.7v.4M94.9 138.7l.1 .4M96.9 139.9v.3M104.7 122.8l-22.2 13.6-23-13.2M106.2 123.7l-23.6 14.5-24.6-14.1M107.5 124.1l-24.4 15M109.1 125.1l-24.4 14.9M128.2 139.2v.4"/>
<path d="M130.1 138v.3M130.8 138v.3M132.6 139v.3l-.9 .6M133.1 140l-.2-.2-1.4 .8M163.3 129.1l6.5 15.1h9.4M163.3 129.1l1.4 2.1-.9 .4zM253.8 121l2.1-1.4-1.4 2.1zM262.2 128.1l2.1-1.4-1.4 2.1zM264.3 126.7l-8.9 8.9h-2.3a3.8 3.8 0 0 0-5.6-3.3 3.8 3.8 0 0 0-.3 6.5 3.8 3.8 0 0 0 5.8-2.8l.1-.4M280.7 128.4l2.1-1.4-1.4 2.1zM282.8 127l-13.2 13.2h-3.2a3.8 3.8 0 0 0-5.5-3.2 3.8 3.8 0 0 0-.3 6.4 3.8 3.8 0 0 0 5.8-2.7v-.5M310.2 131.2l17.7 17.7h3.4"/>
<path d="M310.2 131.2l2.2 1.4-.8 .7zM321.2 123.3l.7 .7-2.1 1.4zM335.5 127.6l10.5 10.6h3.4M335.5 127.6l2.1 1.4-.7 .7zM92 140.8l.2-.2 1.3 .8M92.3 144.7l-.2 .1M92.7 145.2l-.3 .2M94.6 146.3l-.2 .2M95.6 141.8a.88 .88 0 0 0-1.5 0M114.2 155.9v.4M114.3 157.5l-.2 .2M115.1 158.3v.4"/>
<path d="M130.3 142.8l-17.8 10.8-17.6-10.1M130.3 144.6l-17.7 10.8-17.6-10.1M130.5 145.7l-17.9 11-17.8-10.2M130.7 145.6l.3 .2M131 141a.87 .87 0 0 0-1.5 .1M132.7 144.4l.2 .2M133 143.8l.3 .2M134.7 140l-1.5 1M136.3 140.9l-3.1 1.9M141.1 150.2l20.2 16.8M173.3 159.6l18.6 10.6 4.5-2.7M299.5 146.5v.4"/>
<path d="M301.2 142.9v.7M301.2 145l.4 .2M302.6 142.9v.6M152.1 166.1l17.4 8.2M164.2 164.1l23.6 13.6M167.2 162.1l23.8 13.6M169.3 175.3l-19 2.8M169.4 160.9l22.6 13 6.1-3.8M169.7 174.2l-1.6-1.1-.4 .9 1.4 .3M169.8 178.7l2.3-1-1.8 1.8zM169.9 174.9l1.4 .1-1.5 .2M170.2 174v.6"/>
<path d="M171.3 175l-2.4 .9-.1-.9M172.1 177.7l-21 14.1M174.1 171.6v.6M175.5 171.6v.6M175.8 177.6a1.73 1.73 0 0 0-3 .1M179 173.6v.6l-1.7 1.1M179.7 179.1l2.1 1.4-.7 .8zM179.7 179.1l13.5 13.5h10.6M180.1 175.4l-.5-.3-2.7 1.7M183.2 175.6l-3 1.9M186.3 177.4l-6 3.7M199.1 172l-18.8 11.5"/>
<path d="M200.9 178l-35.5 21.8M174.4 181l-16.3 10M174.5 184.7l-14.8 9M174.8 186.9l-13.9 8.6M175.2 186.8l.6 .3M179.1 184.4l.6 .3M179.8 183.2l.5 .3M21 216.8h200.3v63.8h-200.3zM31 216.8v63.8M39.3 216.8v63.8M85 216.8v63.8M203.3 216.8v63.8"/>
<path d="M21 222.1h200.3M21 227.5h200.3M21 232.8h200.3M21 238.1h200.3M21 243.4h200.3M21 248.7h200.3M21 254h200.3M21 259.4h200.3M21 264.6h200.3M21 270h200.3M21 275.3h200.3"/>
<circle cx="158.6" cy="59.7" r="3.8"/>
<circle cx="392.7" cy="60.7" r="3.7"/>
<circle cx="392.9" cy="78.2" r="3.8"/>
<circle cx="200.5" cy="84.2" r="3.8"/>
<circle cx="339" cy="112.9" r="3.8"/>
<circle cx="399.7" cy="107" r="3.7"/>
<circle cx="353.1" cy="138.2" r="3.8"/>
<circle cx="132.4" cy="143" r="11.3"/>
<circle cx="183" cy="144.2" r="3.7"/>
<circle cx="335.1" cy="148.9" r="3.7"/>
<circle cx="146.6" cy="178.7" r="3.8"/>
<circle cx="148.7" cy="164.5" r="3.7"/>
<circle cx="148" cy="193.8" r="3.8"/>
<circle cx="178.6" cy="181.5" r="22.6"/>
<circle cx="207.6" cy="192.6" r="3.7"/>
</g>
<g fill="#000">
<circle cx="347.5" cy="118.3" r=".18"/>
<circle cx="299" cy="145.5" r=".18"/>
</g>
<g fill="none" stroke="#000" stroke-width=".71">
<path d="M10.1 10h400.1v277h-400.1zM70.1 6.6v3.4M140.2 6.6v3.4M207.3 5h5.8l-2.9 5zM210.2 0v10M280.2 6.6v3.4M350.2 6.6v3.4M6.7 74.2h3.4M410.2 74.2h3.4M.2 148.5h9.9M5.1 145.6l5 2.9-5 2.9zM410.2 148.5l5-2.9v5.8z"/>
<path d="M410.2 148.5h9.9M6.7 222.7h3.4M410.2 222.7h3.4M70.1 287v3.4M140.2 287v3.4M210.2 287l2.9 5h-5.8zM210.2 287v10M280.2 287v3.4M350.2 287v3.4"/>
</g>
<g fill="none" stroke="#000" stroke-width=".51">
<path d="M269.8 249.5h40.4M270.1 257h140.1M270.1 242h140.1v45h-140.1zM303.2 257v16M310.2 242v15M350.2 257v30M390.2 257v12M270.1 273h80.1M270.1 265h33.1M350.2 269h60M350.2 263h60M350.2 280.5h60"/>
<path d="M370.2 280.5v6.5M390.2 280.5v6.5"/>
</g>
<path d="M165.6 19.9h82.8" fill="none" stroke="#000" stroke-width=".46"/>
<g fill="#000" stroke="#000" stroke-width=".3">
<path d="M281.8 54.5l1.4 2.1-2.1-1.4zM320.9 54l.6 .7-2.1 1.4zM64.9 76.8l.7-.7 1.4 2.1zM115 68.5l.7-.7 1.4 2.1zM142.6 69.1l.4 .2zM142.6 69.1l.7 .3zM142.6 69.1l1 .3zM142.6 69.1l1.3 .3zM142.6 69.1l1.5 .2zM142.6 69.1h1.7l-.2 .2zM142.6 69.1l1.9-.2-.2 .2zM142.6 69.1l2-.4-.1 .2z"/>
<path d="M142.6 69.1l2.1-.7-.1 .3zM142.6 69.1l2.1-1v.3zM142.6 69.1l2.1-1.2v.2zM142.6 69.1l2-1.5 .1 .3zM142.6 69.1l1.9-1.7 .1 .2zM144.3 67.2l.2 .2-1.9 1.7zM144 67.1l.3 .1-1.7 1.9zM143.8 67l.2 .1-1.4 2zM143.5 66.9l.3 .1-1.2 2.1zM143.2 67l.3-.1-.9 2.2zM143 67h.2l-.6 2.1zM142.8 67.2l.2-.2-.4 2.1z"/>
<path d="M142.6 67.3l.2-.1-.2 1.9zM142.6 67.3v1.8l-.2-1.5zM142.4 67.6l.2 1.5zM142.3 67.8l.3 1.3zM142.2 68.1l.4 1zM142.2 68.3l.4 .8zM142.3 68.6l.3 .5zM142.4 68.9l.2 .2zM366.1 78.5l.7 .7-2.1 1.4zM28.9 98.9l.7-.7 1.4 2.1zM58.2 82.6l.7-.7 1.4 2.1zM180.7 96l.7 .7-2.1 1.4z"/>
<path d="M236.8 81l1.5 2.1-2.2-1.4zM272.4 80.1l-.3 .5zM272.5 79.9l-.4 .7zM272.5 79.6l-.4 1zM272.4 79.3l-.3 1.3zM272.3 79.1l-.2 1.5zM272.1 78.9l.2 .2-.2 1.5zM272 78.7l.1 .2v1.7zM271.7 78.5l.3 .2 .1 1.9zM271.5 78.5h.2l.4 2.1zM271.2 78.4l.3 .1 .6 2.1zM270.9 78.5l.3-.1 .9 2.2z"/>
<path d="M270.6 78.6l.3-.1 1.2 2.1zM270.4 78.7l.2-.1 1.5 2zM270.2 78.9l.2-.2 1.7 1.9zM270.2 78.9l1.9 1.7-2-1.5zM270.1 79.1l2 1.5-2.1-1.2zM270 79.4l2.1 1.2-2.1-.9zM270 79.7l2.1 .9-2.1-.7zM270 79.9l2.1 .7-2-.4zM270.1 80.2l2 .4-1.9-.2zM270.2 80.4l1.9 .2h-1.7zM270.4 80.6h1.7l-1.5 .2zM270.6 80.8l1.5-.2-1.2 .3z"/>
<path d="M270.9 80.9l1.2-.3zM271.1 80.9l1-.3zM271.4 80.9l.7-.3zM271.6 80.9l.5-.3zM271.9 80.8l.2-.2zM369.7 91.1l.7 .7-2.2 1.4zM383.3 98.3l2.1 1.4-.7 .8zM66.5 136.3l2.1-1.4-1.4 2.1zM163.3 129.1l1.4 2.1-.9 .4zM253.8 121l2.1-1.4-1.4 2.1zM262.2 128.1l2.1-1.4-1.4 2.1zM280.7 128.4l2.1-1.4-1.4 2.1z"/>
<path d="M310.2 131.2l2.2 1.4-.8 .7zM321.2 123.3l.7 .7-2.1 1.4zM335.5 127.6l2.1 1.4-.7 .7zM168.1 173.1l2.1 1.5-2.5-.6zM168.8 174.9l2.5 .1-2.4 .9zM169.8 178.7l2.3-1-1.8 1.8zM179.7 179.1l2.1 1.4-.7 .8z"/>
</g>
<g font-size="7.9">
<text x="165.6" y="18.8">Base superior plataforma</text>
<text x="171.2" y="27.8">2DOF‐150‐18‐APSP‐01</text>
<text x="205.7" y="180.4">A ( 1 : 2 )</text>
</g>
<text font-size="7.2" x="136.5" y="130.6">A</text>
<g font-size="6.3">
<text x="262.2" y="178.8">NOTA: Las piezas 2DOF‐150‐17‐FUE2‐02 ,</text>
<text x="262.2" y="186">2DOF‐150‐17‐TOPE‐02 y 2DOF‐150‐17‐FUE1‐02 no se</text>
<text x="262.2" y="193.2">montarán cuando la plataforma se use en la</text>
<text x="262.2" y="200.4">adaptacion SMCBRZ01+2DOF , solo se pondrá en</text>
<text x="262.2" y="207.6">aquellos casos en los que requiera poner el</text>
<text x="262.2" y="214.8">correspondiente fuelle de la 2DOF.</text>
</g>
<g font-size="4.7">
<text x="304.6" y="261.2">Plano montaje</text>
<text x="304.6" y="266.6">plataforma</text>
<text x="304.6" y="272">2DOF‐150‐18</text>
</g>
<g font-size="4.2">
<text x="34" y="9.6">6</text>
<text x="104" y="9.6">5</text>
<text x="174" y="9.6">4</text>
<text x="244" y="9.6">3</text>
<text x="314" y="9.6">2</text>
<text x="384" y="9.6">1</text>
<text x="6.8" y="38.7">D</text>
<text x="410.6" y="38.7">D</text>
<text x="7" y="112.9">C</text>
<text x="410.8" y="112.9">C</text>
<text x="7" y="187.1">B</text>
<text x="410.8" y="187.1">B</text>
<text x="7" y="261.3">A</text>
<text x="410.8" y="261.3">A</text>
<text x="34" y="290.4">6</text>
<text x="104" y="290.4">5</text>
<text x="174" y="290.4">4</text>
<text x="244" y="290.4">3</text>
<text x="314" y="290.4">2</text>
<text x="384" y="290.4">1</text>
</g>
<g font-size="3.9">
<text x="83" y="47.7">11</text>
<text x="263.4" y="46.7">9</text>
<text x="333.2" y="43.8">Tornillería fijación topes fuelle</text>
<text x="241" y="58.8">1</text>
<text x="43.1" y="63.5">4</text>
<text x="157.6" y="61">2</text>
<text x="391.6" y="62">9</text>
<text x="34.4" y="70.7">3</text>
<text x="220" y="74.8">9</text>
<text x="390.9" y="79.5">10</text>
<text x="198.5" y="85.5">11</text>
<text x="17.1" y="93.6">4</text>
<text x="398.7" y="108.3">4</text>
<text x="338" y="114.2">9</text>
<text x="237.9" y="130.2">4</text>
<text x="248.3" y="136.8">3</text>
<text x="261.7" y="141.5">9</text>
<text x="352.1" y="139.4">2</text>
<text x="46.6" y="147.2">2</text>
<text x="182" y="145.5">3</text>
<text x="333.1" y="150.1">10</text>
<text x="147.7" y="165.8">6</text>
<text x="145.6" y="179.9">7</text>
<text x="147" y="195.1">8</text>
<text x="206.6" y="193.9">6</text>
<text x="21.9" y="220.7">ITEM</text>
<text x="31.9" y="220.7">QTY</text>
<text x="50.2" y="220.7">PART NUMBER</text>
<text x="133.4" y="220.7">DESCRIPTION</text>
<text x="204.2" y="220.9">MASS (kg)</text>
<text x="25" y="226.1">1</text>
<text x="34.2" y="226.1">1</text>
<text x="40.2" y="226.1">2DOF‐150‐18‐SPSP‐01</text>
<text x="85.9" y="226.1">Conjunto soldado de base superior.</text>
<text x="204.2" y="226.1">9,3</text>
<text x="25" y="231.4">2</text>
<text x="34.2" y="231.4">2</text>
<text x="40.2" y="231.4">2DOF‐150‐17‐FUE2‐02</text>
<text x="85.9" y="231.5">Soporte lateral sistema sujeción de fuelle superior. Chapa 2 mm</text>
<text x="204.2" y="231.4">0,28</text>
<text x="25" y="236.7">3</text>
<text x="34.2" y="236.7">2</text>
<text x="40.2" y="236.7">2DOF‐150‐17‐FUE1‐02</text>
<text x="85.9" y="236.8">Soporte lateral 2 de Sistema de sujeción de fuelle superior. Chapa 2mm</text>
<text x="204.2" y="236.7">0,26</text>
<text x="25" y="242">4</text>
<text x="33.2" y="242">11</text>
<text x="40.2" y="242">ISO 10642 ‐ M4 x 12</text>
<text x="85.9" y="242.1">Hexagon Socket Countersunk Head Screw</text>
<text x="204.2" y="242">0</text>
<text x="25" y="247.3">5</text>
<text x="34.2" y="247.3">1</text>
<text x="40.2" y="247.3">ISO 10642 ‐ M4 x 16</text>
<text x="85.9" y="247.4">Hexagon Socket Countersunk Head Screw</text>
<text x="204.2" y="247.3">0</text>
<text x="25" y="257.9">7</text>
<text x="25" y="252.6">6</text>
<text x="34.2" y="258">8</text>
<text x="34.2" y="252.6">8</text>
<text x="40.2" y="258">DIN 125 ‐ A 6,4</text>
<text x="40.2" y="252.6">2DOF‐150‐17‐TOPE‐02</text>
<text x="85.9" y="252.7">Topes Superiores de Sistema de Sujeción de fuelle. Chapa 1.5 mm</text>
<text x="204.2" y="252.6">0,01</text>
<text x="204.2" y="258">0</text>
<text x="25" y="263.2">8</text>
<text x="34.2" y="263.2">8</text>
<text x="40.2" y="263.2">DIN 985 ‐ M6</text>
<text x="85.9" y="258">Washer</text>
<text x="85.9" y="263.2">Hex Nut</text>
<text x="204.2" y="263.2">0</text>
<text x="25" y="268.6">9</text>
<text x="34.2" y="268.6">8</text>
<text x="40.2" y="268.6">DIN 7991 ‐ M6 x 16</text>
<text x="85.9" y="268.6">Countersunk Screw</text>
<text x="204.2" y="268.6">0</text>
<text x="24" y="273.9">10</text>
<text x="34.2" y="273.9">8</text>
<text x="40.2" y="273.9">DIN 7991 ‐ M6x16</text>
<text x="85.9" y="274">Hexagon socket countersunk head cap screws</text>
<text x="204.2" y="273.9">0</text>
<text x="358.5" y="274.9">2DOF‐150‐18‐01‐ENS04</text>
<text x="24" y="279.2">11</text>
<text x="34.2" y="279.2">2</text>
<text x="40.2" y="279.2">2DOF‐150‐18‐GIRO‐02</text>
<text x="85.9" y="279.3">Articulación Cabezas articuladas en Plataforma Superior</text>
<text x="204.2" y="279.2">0,21</text>
</g>
<g font-size="3.1">
<text x="312.8" y="246.8">Tolerancias para dimensiones lineales y angulares sin indicación individual</text>
<text x="312.8" y="250.4">de tolerancia, según ISO 2768‐1:1989</text>
<text x="312.8" y="254">Zonas de rugosidad no especificada, Ra 3.2</text>
<text x="377.7" y="285.6">A3</text>
<text x="396.2" y="285.9">7 /10</text>
</g>
<g font-size="2.4">
<text x="271.2" y="244.4">MATERIAL:</text>
<text x="271.3" y="251.9">ACABADO SUPERFICIAL:</text>
<text x="271.2" y="259.7">SCALE:</text>
<text x="350.6" y="260.9">DRAWN: Adrian Parro</text>
<text x="391.2" y="260.6">16/12/2014</text>
<text x="350.6" y="267">CHECKED: Antonio García</text>
<text x="391.2" y="266.6">13/02/2015</text>
<text x="350.7" y="271.4">DWG NO:</text>
<text x="350.8" y="276.8">Id. Ref:</text>
<text x="350.8" y="282.8">REV</text>
<text x="371.2" y="282.9">SIZE</text>
<text x="390.9" y="282.9">SHEET</text>
</g>
</svg>
